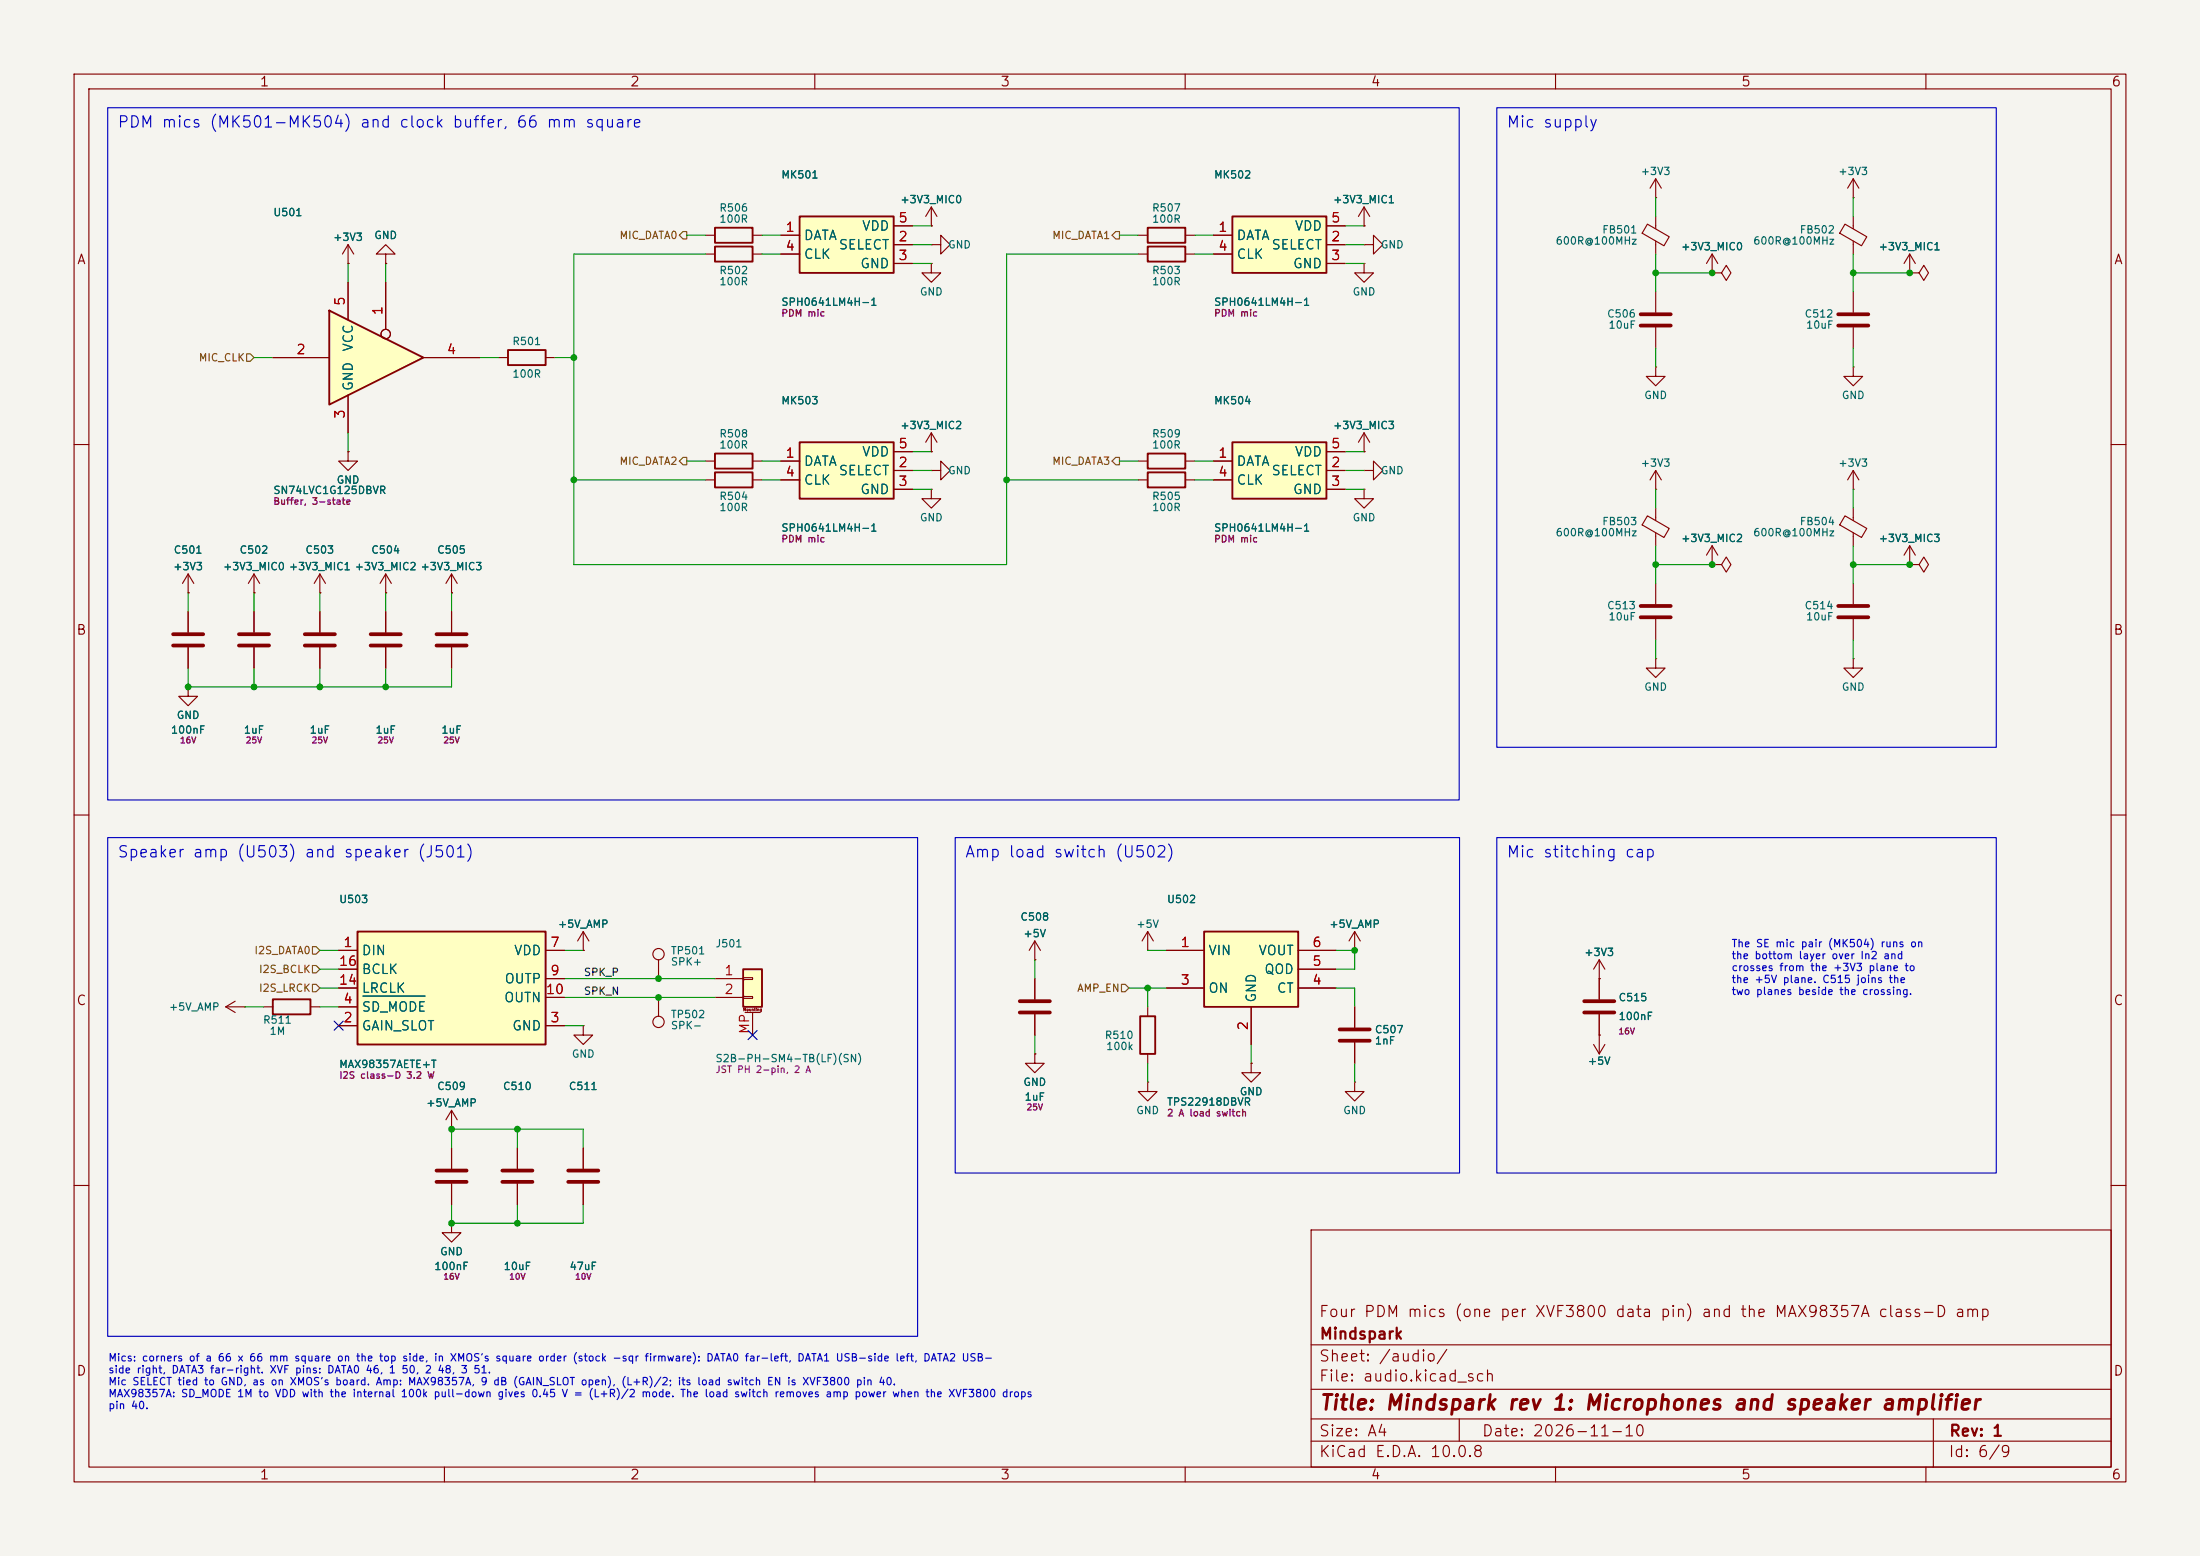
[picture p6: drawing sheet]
<svg xmlns="http://www.w3.org/2000/svg" width="297mm" height="210mm" viewBox="0 0 297 210" stroke-linecap="round" stroke-linejoin="round" font-family="sans-serif">
<path d="M0 0h297v210h-297z" fill="#f5f4ef" stroke="#f5f4ef" stroke-width=".14"/>
<g fill="none" stroke="#840000" stroke-width=".15">
<path d="M10 10h277v190h-277zM12 12h273v186h-273zM60 10v2M110 10v2M160 10v2M210 10v2M260 10v2M153.7 31.8h1.2M153.7 34.3h1.2M160 31.8h1.3M160 34.3h1.3M10 60h2"/>
<path d="M285 60h2M10 110h2M285 110h2M215.9 132.1h.1M215.9 129.5l-.8 1.3M215.9 129.5l.8 1.3M215.9 129.5v2.6M10 160h2M177 166h108v32h-108zM285 160h2M60 198v2M110 198v2"/>
<path d="M160 198v2M177 194.5h108M177 191.5h108M177 187.5h108M177 181.5h108M197 191.5v3M210 198v2M260 198v2M261 191.5v6.5"/>
</g>
<path d="M154.9 30.7h5.1v2.1h-5.1zM154.9 33.3h5.1v2h-5.1z" fill="none" stroke="#840000" stroke-width=".25"/>
<path d="M107.9 59.7h12.7v7.6h-12.7z" fill="#ffffc2"/>
<path d="M96.5 33.3h5.1v2h-5.1zM96.5 30.7h5.1v2.1h-5.1zM107.9 59.7h12.7v7.6h-12.7zM96.5 63.8h5.1v2h-5.1zM96.5 61.2h5.1v2h-5.1zM154.9 63.8h5.1v2h-5.1z" fill="none" stroke="#840000" stroke-width=".25"/>
<g fill="none" stroke="#840000" stroke-width=".15">
<path d="M95.2 34.3h1.3M95.2 31.8h1.3M101.6 34.3h1.3M101.6 31.8h1.3M125.7 33h1.3v-1.2l1.3 1.2-1.3 1.3v-1.3M125.7 33h.1M125.7 35.6v1.2h1.3l-1.3 1.3-1.2-1.3h1.2M125.7 35.6h.1M231.1 36.8h1.3l.6-1 .7 1-.7 1-.6-1M231.1 36.8h.1M125.7 58.4l-.7 1.3M125.7 58.4l.8 1.3"/>
<path d="M125.7 58.4v2.6M95.2 62.2h1.3M95.2 64.8h1.3M101.6 62.2h1.3M101.6 64.8h1.3M105.4 62.2h2.5M105.4 64.8h2.5M120.6 63.5h2.6M120.6 66h2.6M120.6 61h2.6M125.7 61h.1M125.7 63.5h1.3v-1.3l1.3 1.3-1.3 1.3v-1.3"/>
<path d="M125.7 63.5h.1M125.7 66v1.3h1.3l-1.3 1.3-1.2-1.3h1.2M125.7 66h.1M153.7 64.8h1.2M160 64.8h1.3M215.9 139.7h.1M215.9 139.7v2.5M215.1 141l.8 1.2M216.7 141l-.8 1.2"/>
</g>
<path d="M44.4 41.9l12.7 6.4-12.7 6.3z" fill="#ffffc2"/>
<path d="M44.4 41.9l12.7 6.4-12.7 6.3z" fill="none" stroke="#840000" stroke-width=".25"/>
<g fill="none" stroke="#840000" stroke-width=".15">
<path d="M47 38.1v5.1M52.1 38.1v6.4M36.8 48.3h7.6M47 53.3v5.1M57.1 48.3h7.7M223.5 78.7v2.8M231.1 76.2h1.3l.6-1 .7 1-.7 1-.6-1M231.1 76.2h.1M231.1 73.7l-.7 1.2M231.1 73.7l.8 1.2M231.1 73.7v2.5M250.2 78.7v2.8"/>
<path d="M257.8 76.2h1.3l.6-1 .6 1-.6 1-.6-1M257.8 76.2h.1M257.8 73.7l-.8 1.2M257.8 73.7l.8 1.2M257.8 73.7v2.5M223.5 88.9v1.3h1.3l-1.3 1.2-1.3-1.2h1.3M223.5 88.9h.1M223.5 83.6v2.8M250.2 88.9v1.3h1.3l-1.3 1.2-1.3-1.2h1.3M250.2 88.9h.1M250.2 83.6v2.8M154.9 128.3h.1"/>
<path d="M154.9 125.7l-.7 1.3M154.9 125.7l.8 1.3M154.9 125.7v2.6M215.9 132.1v2.8M215.9 136.9v2.8M154.9 146.1v1.2h1.3l-1.3 1.3-1.2-1.3h1.2M154.9 146.1h.1M168.9 143.5v1.3h1.3l-1.3 1.3-1.3-1.3h1.3M168.9 143.5h.1"/>
<circle cx="52.1" cy="45.1" r=".63"/>
</g>
<path d="M221.5 81.8h4.1M221.5 83.3h4.1M248.2 81.8h4M248.2 83.3h4M213.9 135.1h4M213.9 136.7h4" fill="none" stroke="#840000" stroke-width=".51"/>
<path d="M162.6 125.7h12.7v10.2h-12.7z" fill="#ffffc2"/>
<path d="M162.6 125.7h12.7v10.2h-12.7z" fill="none" stroke="#840000" stroke-width=".25"/>
<path d="M157.5 128.3h5.1M157.5 133.4h5.1M168.9 135.9v5.1M175.3 128.3h5M175.3 133.4h5M175.3 130.8h5M78.7 154.9v2.8M78.7 159.8v2.8M182.9 146.1v1.2h1.2l-1.2 1.3-1.3-1.3h1.3M182.9 146.1h.1" fill="none" stroke="#840000" stroke-width=".15"/>
<path d="M76.7 158h4.1M76.7 159.5h4.1" fill="none" stroke="#840000" stroke-width=".51"/>
<path d="M166.4 29.2h12.7v7.6h-12.7z" fill="#ffffc2"/>
<path d="M166.4 29.2h12.7v7.6h-12.7z" fill="none" stroke="#840000" stroke-width=".25"/>
<path d="M125.7 30.5h.1M125.7 27.9l-.7 1.3M125.7 27.9l.8 1.3M125.7 27.9v2.6M163.8 31.8h2.6M163.8 34.3h2.6M179.1 33h2.5M179.1 35.6h2.5M179.1 30.5h2.5" fill="none" stroke="#840000" stroke-width=".15"/>
<path d="M107.9 29.2h12.7v7.6h-12.7z" fill="#ffffc2"/>
<path d="M107.9 29.2h12.7v7.6h-12.7z" fill="none" stroke="#840000" stroke-width=".25"/>
<path d="M105.4 31.8h2.5M105.4 34.3h2.5M120.6 33h2.6M120.6 35.6h2.6M120.6 30.5h2.6" fill="none" stroke="#840000" stroke-width=".15"/>
<path d="M166.4 59.7h12.7v7.6h-12.7z" fill="#ffffc2"/>
<path d="M166.4 59.7h12.7v7.6h-12.7z" fill="none" stroke="#840000" stroke-width=".25"/>
<g fill="none" stroke="#840000" stroke-width=".15">
<path d="M52.1 34.3h1.2l-1.2-1.3-1.3 1.3h1.3v1.3M52.1 35.6h.1M25.4 77.5v2.5M25.4 77.5l-.8 1.2M25.4 77.5l.8 1.2M163.8 62.2h2.6M163.8 64.8h2.6M179.1 63.5h2.5M179.1 66h2.5M179.1 61h2.5M184.1 66v1.3h1.3l-1.3 1.3-1.2-1.3h1.2M184.1 66h.1"/>
<path d="M25.4 80h.1M25.4 82.6v2.7M25.4 87.4v2.8M61 152.4h.1M61 149.9l-.8 1.2M61 149.9l.7 1.2M61 149.9v2.5"/>
</g>
<path d="M23.4 85.6h4M23.4 87.1h4" fill="none" stroke="#840000" stroke-width=".51"/>
<path d="M48.3 125.7h25.4v15.3h-25.4z" fill="#ffffc2"/>
<path d="M68.6 47.2h5.1v2.1h-5.1zM154.9 61.2h5.1v2h-5.1zM36.8 134.9h5.1v2h-5.1zM48.3 125.7h25.4v15.3h-25.4z" fill="none" stroke="#840000" stroke-width=".25"/>
<g fill="none" stroke="#840000" stroke-width=".15">
<path d="M47 35.6h.1M47 33l-.8 1.3M47 33l.8 1.3M47 33v2.6M67.3 48.3h1.3M73.7 48.3h1.2M34.3 77.5l-.8 1.2M34.3 77.5l.8 1.2M34.3 77.5v2.5M43.2 77.5l-.8 1.2M43.2 77.5l.7 1.2M43.2 77.5v2.5"/>
<path d="M47 61v1.2h1.3l-1.3 1.3-1.3-1.3h1.3M47 61h.1M52.1 77.5l-.8 1.2M52.1 77.5l.7 1.2M52.1 77.5v2.5M61 77.5v2.5M61 77.5l-.8 1.2M61 77.5l.7 1.2M153.7 62.2h1.2M160 62.2h1.3M222.4 69.6l2.9 1.7-.7 1.2-2.9-1.7zM223.5 68.6v1.6"/>
<path d="M223.5 71.9v1.8M25.4 92.7v1.3h1.3l-1.3 1.3-1.3-1.3h1.3M25.4 92.7h.1M34.3 80h.1M34.3 82.6v2.7M34.3 87.4v2.8M43.2 80h.1M43.2 82.6v2.7M43.2 87.4v2.8M52.1 80h.1M52.1 82.6v2.7M52.1 87.4v2.8"/>
<path d="M61 80h.1M61 82.6v2.7M61 87.4v2.8M30.5 135.9h2.5M30.5 135.9l1.2 .8M31.7 135.1l-1.2 .8M33 135.9h.1M35.6 135.9h1.2M41.9 135.9h1.3M45.7 128.3h2.6M45.7 138.4h2.6M45.7 135.9h2.6"/>
<path d="M45.7 133.4h2.6M45.7 130.8h2.6M73.7 128.3h2.5M73.7 138.4h2.5M73.7 132.1h2.5M73.7 134.6h2.5M78.7 128.3h.1M78.7 138.4v1.3h1.3l-1.3 1.3-1.2-1.3h1.2M78.7 138.4h.1M78.7 125.7l-.7 1.3M78.7 125.7l.8 1.3M78.7 125.7v2.6"/>
<path d="M61 154.9v2.8M61 159.8v2.8M69.8 154.9v2.8M69.8 159.8v2.8M61 165.1v1.3h1.2l-1.2 1.2-1.3-1.2h1.3M61 165.1h.1"/>
</g>
<path d="M49 134.4h8.4" fill="none" stroke="#006464" stroke-width=".15"/>
<path d="M32.3 85.6h4M32.3 87.1h4M41.1 85.6h4.1M41.1 87.1h4.1M50 85.6h4.1M50 87.1h4.1M58.9 85.6h4.1M58.9 87.1h4.1M58.9 158h4.1M58.9 159.5h4.1M67.8 158h4.1M67.8 159.5h4.1" fill="none" stroke="#840000" stroke-width=".51"/>
<path d="M100.3 130.8h2.6v5.1h-2.6z" fill="#ffffc2"/>
<path d="M100.3 130.8h2.6v5.1h-2.6zM153.9 137.2h2.1v5h-2.1z" fill="none" stroke="#840000" stroke-width=".25"/>
<g fill="none" stroke="#840000" stroke-width=".15">
<path d="M47 35.6h.1M47 38.1v5.1M52.1 35.6h.1M52.1 38.1v6.4M105.4 31.8h2.5M105.4 34.3h2.5M120.6 33h2.6M120.6 35.6h2.6M120.6 30.5h2.6M125.7 30.5h.1M163.8 31.8h2.6M163.8 34.3h2.6"/>
<path d="M179.1 33h2.5M179.1 35.6h2.5M179.1 30.5h2.5M184.1 30.5h.1M184.1 33h1.3v-1.2l1.3 1.2-1.3 1.3v-1.3M184.1 33h.1M184.1 35.6v1.2h1.3l-1.3 1.3-1.2-1.3h1.2M184.1 35.6h.1M184.1 27.9l-.7 1.3M184.1 27.9l.8 1.3M184.1 27.9v2.6M222.4 30.3l2.9 1.7-.7 1.2-2.9-1.7z"/>
<path d="M223.5 26.7h.1M223.5 24.1v2.6M223.5 29.2v1.7M223.5 32.5v1.8M223.5 39.4v2.8M223.5 24.1l-.7 1.3M223.5 24.1l.8 1.3M231.1 36.8h.1M231.1 34.3l-.7 1.3M231.1 34.3l.8 1.3M231.1 34.3v2.5M249.1 30.3l2.9 1.7-.7 1.2-2.9-1.7z"/>
<path d="M250.2 26.7h.1M250.2 24.1v2.6M250.2 29.2v1.7M250.2 32.5v1.8M250.2 39.4v2.8M250.2 24.1l-.8 1.3M250.2 24.1l.8 1.3M257.8 36.8h1.3l.6-1 .6 1-.6 1-.6-1M257.8 36.8h.1M257.8 34.3l-.8 1.3M257.8 34.3l.8 1.3M257.8 34.3v2.5"/>
<path d="M36.8 48.3h7.6M47 53.3v5.1M57.1 48.3h7.7M184.1 58.4v2.6M184.1 58.4l-.7 1.3M184.1 58.4l.8 1.3M223.5 49.5v1.3h1.3l-1.3 1.3-1.3-1.3h1.3M223.5 49.5h.1M223.5 44.2v2.8M250.2 49.5v1.3h1.3l-1.3 1.3-1.3-1.3h1.3M250.2 49.5h.1M250.2 44.2v2.8"/>
<path d="M47 61h.1M105.4 62.2h2.5M105.4 64.8h2.5M120.6 63.5h2.6M120.6 66h2.6M120.6 61h2.6M125.7 61h.1M163.8 62.2h2.6M163.8 64.8h2.6M179.1 63.5h2.5M179.1 66h2.5M179.1 61h2.5"/>
<path d="M184.1 63.5h1.3v-1.3l1.3 1.3-1.3 1.3v-1.3M184.1 63.5h.1M184.1 61h.1M223.5 66h.1M223.5 63.5v2.5M223.5 63.5l-.7 1.3M223.5 63.5l.8 1.3M231.1 76.2h.1M249.1 69.6l2.9 1.7-.7 1.2-2.9-1.7zM250.2 66h.1M250.2 63.5v2.5M250.2 68.6v1.6"/>
<path d="M250.2 71.9v1.8M250.2 63.5l-.8 1.3M250.2 63.5l.8 1.3M257.8 76.2h.1M25.4 92.7h.1M25.4 80h.1M25.4 82.6v2.7M25.4 87.4v2.8M34.3 80h.1M34.3 82.6v2.7M34.3 87.4v2.8M43.2 80h.1"/>
<path d="M43.2 82.6v2.7M43.2 87.4v2.8M52.1 80h.1M52.1 82.6v2.7M52.1 87.4v2.8M61 80h.1M61 82.6v2.7M61 87.4v2.8M45.7 128.3h2.6M45.7 133.4h2.6M45.7 130.8h2.6M45.7 138.4h2.6"/>
<path d="M45.7 135.9h2.6M73.7 132.1h2.5M73.7 134.6h2.5M73.7 128.3h2.5M73.7 138.4h2.5M78.7 128.3h.1M88.9 129.5v2.6M88.9 134.6v2.6M96.5 132.1h3.8M96.5 134.6h3.8M100.3 132h1.3v.2h-1.3zM100.3 134.5h1.3v.2h-1.3z"/>
<path d="M100.6 136.7h2M101.6 136.7v3M139.7 129.5h.1M139.7 127v2.5M139.7 132.1v2.8M139.7 136.9v2.8M139.7 127l-.8 1.3M139.7 127l.8 1.3M154.9 135.9v1.3M157.5 128.3h5.1M157.5 133.4h5.1M168.9 135.9v5.1"/>
<path d="M175.3 128.3h5M175.3 133.4h5M175.3 130.8h5M182.9 128.3h.1M182.9 125.7l-.8 1.3M182.9 125.7l.7 1.3M182.9 125.7v2.6M182.9 135.9v2.8M215.9 132.1h.1M215.9 139.7h.1M215.9 132.1v2.8M215.9 136.9v2.8"/>
<path d="M61 152.4h.1M61 154.9v2.8M61 159.8v2.8M69.8 154.9v2.8M69.8 159.8v2.8M78.7 154.9v2.8M78.7 159.8v2.8M139.7 142.2v1.3h1.3l-1.3 1.3-1.3-1.3h1.3M139.7 142.2h.1M154.9 142.2v1.3M168.9 143.5h.1M182.9 140.7v2.8"/>
<path d="M61 165.1h.1"/>
<circle cx="52.1" cy="45.1" r=".63"/>
<circle cx="88.9" cy="137.9" r=".76"/>
<circle cx="88.9" cy="128.8" r=".76"/>
</g>
<path d="M221.5 42.4h4.1M221.5 43.9h4.1M248.2 42.4h4M248.2 43.9h4M137.7 135.1h4M137.7 136.7h4M180.8 138.9h4.1M180.8 140.5h4.1" fill="none" stroke="#840000" stroke-width=".51"/>
<path d="M92.2 31.3h.5v1h-.5l-.5-.5zM150.6 31.3h.5v1h-.5l-.5-.5zM33.3 47.8h.5l.5 .5-.5 .5h-.5zM92.2 61.7h.5v1h-.5l-.5-.5zM150.6 61.7h.5v1h-.5l-.5-.5zM42.2 132.9h.5l.5 .5-.5 .5h-.5zM42.2 130.3h.5l.5 .5-.5 .5h-.5zM42.2 127.8h.5l.5 .5-.5 .5h-.5zM151.4 132.9h.5l.5 .5-.5 .5h-.5z" fill="none" stroke="#725600" stroke-width=".15"/>
<g fill="none" stroke="#009600" stroke-width=".15">
<path d="M47 35.6v2.5M52.1 35.6v2.5M92.7 31.8h2.5M95.2 34.3h-17.7v41.9h58.4v-41.9h17.8M102.9 31.8h2.5M102.9 34.3h2.5M123.2 33h2.5M123.2 30.5h2.5M123.2 35.6h2.5M151.1 31.8h2.6M161.3 31.8h2.5M161.3 34.3h2.5"/>
<path d="M181.6 33h2.5M181.6 30.5h2.5M181.6 35.6h2.5M223.5 26.7v2.5M223.5 34.3v5.1M223.5 36.8h7.6M250.2 26.7v2.5M250.2 34.3v5.1M250.2 36.8h7.6M34.3 48.3h2.5M47 58.4v2.6M64.8 48.3h2.5"/>
<path d="M74.9 48.3h2.6M223.5 47v2.5M250.2 47v2.5M77.5 64.8h17.7M92.7 62.2h2.5M102.9 62.2h2.5M102.9 64.8h2.5M123.2 61h2.5M123.2 63.5h2.5M123.2 66h2.5M135.9 64.8h17.8M151.1 62.2h2.6"/>
<path d="M161.3 62.2h2.5M161.3 64.8h2.5M181.6 61h2.5M181.6 63.5h2.5M181.6 66h2.5M223.5 66v2.6M223.5 73.7v5M223.5 76.2h7.6M250.2 66v2.6M250.2 73.7v5M250.2 76.2h7.6M25.4 90.2v2.5h35.6v-2.5"/>
<path d="M25.4 80v2.6M34.3 80v2.6M34.3 90.2v2.5M43.2 80v2.6M43.2 90.2v2.5M52.1 80v2.6M52.1 90.2v2.5M61 80v2.6M223.5 86.4v2.5M250.2 86.4v2.5M33 135.9h2.6M43.2 135.9h2.5"/>
<path d="M43.2 128.3h2.5M43.2 133.4h2.5M43.2 130.8h2.5M76.2 132.1h20.3M76.2 128.3h2.5M76.2 134.6h20.3M76.2 138.4h2.5M139.7 129.5v2.6M139.7 139.7v2.5M152.4 133.4h5.1M154.9 128.3h2.6M154.9 133.4v2.5"/>
<path d="M180.3 128.3h2.6v2.5h-2.6M180.3 133.4h2.6v2.5M61 154.9v-2.5h17.7v2.5M69.8 152.4v2.5M154.9 143.5v2.6M168.9 141v2.5M182.9 143.5v2.6M61 162.6v2.5h17.7v-2.5M69.8 162.6v2.5"/>
</g>
<path d="M45.1 137.8l1.2 1.2M46.3 137.8l-1.2 1.2M101 139.1l1.2 1.2M102.2 139.1l-1.2 1.2" fill="none" stroke="#000084" stroke-width=".15"/>
<path d="M14.5 14.5h182.5v93.5h-182.5zM202.1 14.5h67.4v86.4h-67.4zM14.5 113h109.4v67.4h-109.4zM129 113h68v45.3h-68zM202.1 113.1h67.4v45.2h-67.4z" fill="none" stroke="#0000c2" stroke-width=".15"/>
<path d="M49 134.4h8.4" fill="none" stroke="#006464" stroke-width=".15"/>
<g fill="#009600">
<circle cx="231.1" cy="36.8" r=".46"/>
<circle cx="250.2" cy="36.8" r=".46"/>
<circle cx="257.8" cy="36.8" r=".46"/>
<circle cx="223.5" cy="36.8" r=".46"/>
<circle cx="154.9" cy="133.4" r=".46"/>
<circle cx="182.9" cy="128.3" r=".46"/>
<circle cx="257.8" cy="76.2" r=".46"/>
<circle cx="231.1" cy="76.2" r=".46"/>
<circle cx="250.2" cy="76.2" r=".46"/>
<circle cx="223.5" cy="76.2" r=".46"/>
<circle cx="77.5" cy="48.3" r=".46"/>
<circle cx="77.5" cy="64.8" r=".46"/>
<circle cx="25.4" cy="92.7" r=".46"/>
<circle cx="43.2" cy="92.7" r=".46"/>
<circle cx="52.1" cy="92.7" r=".46"/>
<circle cx="34.3" cy="92.7" r=".46"/>
<circle cx="61" cy="152.4" r=".46"/>
<circle cx="69.8" cy="165.1" r=".46"/>
<circle cx="69.8" cy="152.4" r=".46"/>
<circle cx="88.9" cy="132.1" r=".46"/>
<circle cx="88.9" cy="134.6" r=".46"/>
<circle cx="61" cy="165.1" r=".46"/>
<circle cx="135.9" cy="64.8" r=".46"/>
</g>
<text font-size="2" fill="#840000" x="178" y="190.8">Title: Mindspark rev 1: Microphones and speaker amplifier</text>
<g font-size="1.5" fill="#0000c2">
<text x="15.8" y="17.6">PDM mics (MK501-MK504) and clock buffer, 66 mm square</text>
<text x="203.3" y="17.6">Mic supply</text>
<text x="15.8" y="116.1">Speaker amp (U503) and speaker (J501)</text>
<text x="130.2" y="116.1">Amp load switch (U502)</text>
<text x="203.3" y="116.1">Mic stitching cap</text>
</g>
<g font-size="1.5" fill="#840000">
<text x="178" y="178.1">Four PDM mics (one per XVF3800 data pin) and the MAX98357A class-D amp</text>
<text x="178" y="184.1">Sheet: /audio/</text>
<text x="178" y="181.1">Mindspark</text>
<text x="178" y="186.8">File: audio.kicad_sch</text>
<text x="178" y="197">KiCad E.D.A. 10.0.8</text>
<text x="178" y="194.2">Size: A4</text>
<text x="200" y="194.2">Date: 2026-11-10</text>
<text x="263" y="197">Id: 6/9</text>
<text x="263" y="194.2">Rev: 1</text>
</g>
<g font-size="1.3" fill="#840000">
<text x="35" y="12">1</text>
<text x="85" y="12">2</text>
<text x="135" y="12">3</text>
<text x="185" y="12">4</text>
<text x="235" y="12">5</text>
<text x="285" y="12">6</text>
<text x="10.3" y="36">A</text>
<text x="285.3" y="36">A</text>
<text x="10.2" y="86">B</text>
<text x="285.2" y="86">B</text>
<text x="10.2" y="136">C</text>
<text x="285.2" y="136">C</text>
<text x="10.2" y="186">D</text>
<text x="285.2" y="186">D</text>
<text x="35" y="200">1</text>
<text x="85" y="200">2</text>
<text x="135" y="200">3</text>
<text x="185" y="200">4</text>
<text x="235" y="200">5</text>
<text x="285" y="200">6</text>
</g>
<g font-size="1.3" fill="#a90000">
<text x="105.9" y="31.6">1</text>
<text x="105.9" y="34.2">4</text>
<text x="121.2" y="32.9">2</text>
<text x="121.2" y="35.4">3</text>
<text x="121.2" y="30.3">5</text>
<text x="164.4" y="31.6">1</text>
<text x="164.4" y="34.2">4</text>
<text x="179.6" y="32.9">2</text>
<text x="179.6" y="35.4">3</text>
<text x="179.6" y="30.3">5</text>
<text x="46.9" y="41.4" transform="rotate(-90 46.9 41.4)">5</text>
<text x="51.9" y="42.6" transform="rotate(-90 51.9 42.6)">1</text>
<text x="39.9" y="48.1">2</text>
<text x="60.2" y="48.1">4</text>
<text x="46.9" y="56.6" transform="rotate(-90 46.9 56.6)">3</text>
<text x="105.9" y="62.1">1</text>
<text x="105.9" y="64.6">4</text>
<text x="121.2" y="63.4">2</text>
<text x="121.2" y="65.9">3</text>
<text x="121.2" y="60.8">5</text>
<text x="164.4" y="62.1">1</text>
<text x="164.4" y="64.6">4</text>
<text x="179.6" y="63.4">2</text>
<text x="179.6" y="65.9">3</text>
<text x="179.6" y="60.8">5</text>
<text x="45.7" y="130.7">16</text>
<text x="46.3" y="128.1">1</text>
<text x="74.2" y="128.1">7</text>
<text x="74.2" y="131.9">9</text>
<text x="97.7" y="131.9">1</text>
<text x="159.3" y="128.1">1</text>
<text x="177.1" y="130.7">5</text>
<text x="177.1" y="128.1">6</text>
<text x="45.7" y="133.2">14</text>
<text x="46.3" y="135.8">4</text>
<text x="73.6" y="134.5">10</text>
<text x="97.7" y="134.5">2</text>
<text x="159.3" y="133.2">3</text>
<text x="177.1" y="133.2">4</text>
<text x="46.3" y="138.3">2</text>
<text x="74.2" y="138.3">3</text>
<text x="101.5" y="139.7" transform="rotate(-90 101.5 139.7)">MP</text>
<text x="168.8" y="139.2" transform="rotate(-90 168.8 139.2)">2</text>
</g>
<g font-size="1.3" fill="#006464">
<text x="108.4" y="32.7">DATA</text>
<text x="108.4" y="35.3">CLK</text>
<text x="113.1" y="34">SELECT</text>
<text x="116.3" y="31.4">VDD</text>
<text x="166.9" y="32.7">DATA</text>
<text x="166.9" y="35.3">CLK</text>
<text x="171.6" y="34">SELECT</text>
<text x="174.7" y="31.4">VDD</text>
<text x="116" y="36.5">GND</text>
<text x="174.5" y="36.5">GND</text>
<text x="48" y="47.5" transform="rotate(-90 48 47.5)">VCC</text>
<text x="48" y="52.9" transform="rotate(-90 48 52.9)">GND</text>
<text x="108.4" y="63.2">DATA</text>
<text x="108.4" y="65.7">CLK</text>
<text x="113.1" y="64.5">SELECT</text>
<text x="116.3" y="61.9">VDD</text>
<text x="166.9" y="63.2">DATA</text>
<text x="166.9" y="65.7">CLK</text>
<text x="171.6" y="64.5">SELECT</text>
<text x="174.7" y="61.9">VDD</text>
<text x="116" y="67">GND</text>
<text x="174.5" y="67">GND</text>
<text x="48.7" y="129.2">DIN</text>
<text x="48.7" y="131.8">BCLK</text>
<text x="69.3" y="129.2">VDD</text>
<text x="163" y="129.2">VIN</text>
<text x="169.8" y="129.2">VOUT</text>
<text x="170.6" y="131.8">QOD</text>
<text x="48.7" y="136.9">SD_MODE</text>
<text x="48.7" y="134.3">LRCLK</text>
<text x="68" y="135.6">OUTN</text>
<text x="68" y="133">OUTP</text>
<text x="163" y="134.3">ON</text>
<text x="169.9" y="135.4" transform="rotate(-90 169.9 135.4)">GND</text>
<text x="172.3" y="134.3">CT</text>
<text x="48.7" y="139.4">GAIN_SLOT</text>
<text x="69.1" y="139.4">GND</text>
</g>
<g font-size="1" fill="#006464">
<text x="221.4" y="23.9">+3V3</text>
<text x="248.1" y="23.9">+3V3</text>
<text x="36.8" y="29.4">U501</text>
<text x="97" y="28.8">R506</text>
<text x="105.4" y="24.3">MK501</text>
<text x="121.5" y="27.7">+3V3_MIC0</text>
<text x="155.5" y="28.8">R507</text>
<text x="163.8" y="24.3">MK502</text>
<text x="179.9" y="27.7">+3V3_MIC1</text>
<text x="44.9" y="32.8">+3V3</text>
<text x="50.4" y="32.5">GND</text>
<text x="97" y="30.3">100R</text>
<text x="127.9" y="33.8">GND</text>
<text x="155.5" y="30.3">100R</text>
<text x="186.3" y="33.8">GND</text>
<text x="209.9" y="33.3">600R@100MHz</text>
<text x="216.2" y="31.8">FB501</text>
<text x="226.9" y="34">+3V3_MIC0</text>
<text x="236.6" y="33.3">600R@100MHz</text>
<text x="242.9" y="31.8">FB502</text>
<text x="253.5" y="34">+3V3_MIC1</text>
<text x="97" y="37.2">R502</text>
<text x="97" y="38.7">100R</text>
<text x="105.4" y="41.5">SPH0641LM4H-1</text>
<text x="124.1" y="40.1">GND</text>
<text x="155.5" y="37.2">R503</text>
<text x="155.5" y="38.7">100R</text>
<text x="163.8" y="41.5">SPH0641LM4H-1</text>
<text x="182.5" y="40.1">GND</text>
<text x="69.1" y="46.8">R501</text>
<text x="216.9" y="43.1">C506</text>
<text x="217.1" y="44.6">10uF</text>
<text x="243.5" y="43.1">C512</text>
<text x="243.7" y="44.6">10uF</text>
<text x="69.1" y="51.2">100R</text>
<text x="97" y="59.3">R508</text>
<text x="105.4" y="54.8">MK503</text>
<text x="121.5" y="58.2">+3V3_MIC2</text>
<text x="155.5" y="59.3">R509</text>
<text x="163.8" y="54.8">MK504</text>
<text x="179.9" y="58.2">+3V3_MIC3</text>
<text x="221.9" y="54.1">GND</text>
<text x="248.6" y="54.1">GND</text>
<text x="45.4" y="65.5">GND</text>
<text x="97" y="60.8">100R</text>
<text x="127.9" y="64.3">GND</text>
<text x="155.5" y="60.8">100R</text>
<text x="186.3" y="64.3">GND</text>
<text x="221.4" y="63.2">+3V3</text>
<text x="248.1" y="63.2">+3V3</text>
<text x="36.8" y="66.9">SN74LVC1G125DBVR</text>
<text x="97" y="67.7">R504</text>
<text x="97" y="69.2">100R</text>
<text x="105.4" y="72">SPH0641LM4H-1</text>
<text x="124.1" y="70.6">GND</text>
<text x="155.5" y="67.7">R505</text>
<text x="155.5" y="69.2">100R</text>
<text x="163.8" y="72">SPH0641LM4H-1</text>
<text x="182.5" y="70.6">GND</text>
<text x="216.2" y="71.1">FB503</text>
<text x="242.9" y="71.1">FB504</text>
<text x="23.3" y="77.2">+3V3</text>
<text x="23.4" y="75">C501</text>
<text x="30" y="77.2">+3V3_MIC0 +3V3_MIC1 +3V3_MIC2 +3V3_MIC3</text>
<text x="32.3" y="75">C502</text>
<text x="41.2" y="75">C503</text>
<text x="50" y="75">C504</text>
<text x="58.9" y="75">C505</text>
<text x="209.9" y="72.6">600R@100MHz</text>
<text x="226.9" y="73.4">+3V3_MIC2</text>
<text x="236.6" y="72.6">600R@100MHz</text>
<text x="253.5" y="73.4">+3V3_MIC3</text>
<text x="216.9" y="82.5">C513</text>
<text x="217.1" y="84">10uF</text>
<text x="243.5" y="82.5">C514</text>
<text x="243.7" y="84">10uF</text>
<text x="221.9" y="93.5">GND</text>
<text x="248.6" y="93.5">GND</text>
<text x="23" y="99.3">100nF</text>
<text x="23.8" y="97.3">GND</text>
<text x="32.8" y="99.3">1uF</text>
<text x="41.7" y="99.3">1uF</text>
<text x="50.6" y="99.3">1uF</text>
<text x="59.5" y="99.3">1uF</text>
<text x="45.7" y="122.1">U503</text>
<text x="75.2" y="125.5">+5V_AMP</text>
<text x="137.7" y="124.5">C508</text>
<text x="153.3" y="125.5">+5V</text>
<text x="157.5" y="122.1">U502</text>
<text x="179.4" y="125.5">+5V_AMP</text>
<text x="90.5" y="129.1">TP501</text>
<text x="90.5" y="130.6">SPK+</text>
<text x="96.5" y="128.1">J501</text>
<text x="138.1" y="126.7">+5V</text>
<text x="213.8" y="129.3">+3V3</text>
<text x="22.7" y="136.6">+5V_AMP</text>
<text x="90.5" y="137.7">TP502</text>
<text x="218.4" y="135.4">C515</text>
<text x="218.4" y="137.9">100nF</text>
<text x="35.4" y="138.4">R511</text>
<text x="36.3" y="139.9">1M</text>
<text x="77.1" y="143">GND</text>
<text x="90.5" y="139.2">SPK-</text>
<text x="96.5" y="143.6">S2B-PH-SM4-TB(LF)(SN)</text>
<text x="149.1" y="140.5">R510</text>
<text x="149.3" y="142">100k</text>
<text x="185.5" y="139.7">C507</text>
<text x="185.5" y="141.2">1nF</text>
<text x="214.3" y="144">+5V</text>
<text x="45.7" y="144.4">MAX98357AETE+T</text>
<text x="57.5" y="149.6">+5V_AMP</text>
<text x="58.9" y="147.4">C509</text>
<text x="67.8" y="147.4">C510</text>
<text x="76.7" y="147.4">C511</text>
<text x="138.1" y="146.8">GND</text>
<text x="138.2" y="148.8">1uF</text>
<text x="157.5" y="149.5">TPS22918DBVR</text>
<text x="167.3" y="148.1">GND</text>
<text x="153.3" y="150.6">GND</text>
<text x="181.3" y="150.6">GND</text>
<text x="58.6" y="171.7">100nF</text>
<text x="59.3" y="169.7">GND</text>
<text x="67.9" y="171.7">10uF</text>
<text x="76.8" y="171.7">47uF</text>
</g>
<g font-size="1" fill="#725600">
<text x="83.6" y="32.5">MIC_DATA0</text>
<text x="142" y="32.5">MIC_DATA1</text>
<text x="26.7" y="49">MIC_CLK</text>
<text x="83.6" y="63">MIC_DATA2</text>
<text x="142" y="63">MIC_DATA3</text>
<text x="34.3" y="129">I2S_DATA0</text>
<text x="34.9" y="131.6">I2S_BCLK</text>
<text x="34.9" y="134.1">I2S_LRCK</text>
<text x="145.3" y="134.1">AMP_EN</text>
</g>
<g font-size="1" fill="#0f0f0f">
<text x="78.7" y="132">SPK_P</text>
<text x="78.7" y="134.5">SPK_N</text>
</g>
<g font-size="1" fill="#0000c2">
<text x="233.7" y="128.1">The SE mic pair (MK504) runs on</text>
<text x="233.7" y="129.7">the bottom layer over In2 and</text>
<text x="233.7" y="131.3">crosses from the +3V3 plane to</text>
<text x="233.7" y="132.9">the +5V plane. C515 joins the</text>
<text x="233.7" y="134.5">two planes beside the crossing.</text>
<text x="14.5" y="184">Mics: corners of a 66 x 66 mm square on the top side, in XMOS's square order (stock -sqr firmware): DATA0 far-left, DATA1 USB-side left, DATA2 USB-</text>
<text x="14.5" y="185.6">side right, DATA3 far-right. XVF pins: DATA0 46, 1 50, 2 48, 3 51.</text>
<text x="14.5" y="187.2">Mic SELECT tied to GND, as on XMOS's board. Amp: MAX98357A, 9 dB (GAIN_SLOT open), (L+R)/2; its load switch EN is XVF3800 pin 40.</text>
<text x="14.5" y="188.8">MAX98357A: SD_MODE 1M to VDD with the internal 100k pull-down gives 0.45 V = (L+R)/2 mode. The load switch removes amp power when the XVF3800 drops</text>
<text x="14.5" y="190.4">pin 40.</text>
</g>
<g font-size=".9" fill="#840084">
<text x="105.4" y="42.9">PDM mic</text>
<text x="163.8" y="42.9">PDM mic</text>
<text x="36.8" y="68.3">Buffer, 3-state</text>
<text x="105.4" y="73.4">PDM mic</text>
<text x="163.8" y="73.4">PDM mic</text>
<text x="45.7" y="145.8">I2S class-D 3.2 W</text>
<text x="96.5" y="145">JST PH 2-pin, 2 A</text>
<text x="157.5" y="150.9">2 A load switch</text>
</g>
<g font-size=".8" fill="#840084">
<text x="24.2" y="100.5">16V</text>
<text x="33.1" y="100.5">25V</text>
<text x="42" y="100.5">25V</text>
<text x="50.9" y="100.5">25V</text>
<text x="59.8" y="100.5">25V</text>
<text x="218.4" y="139.8">16V</text>
<text x="138.5" y="150">25V</text>
<text x="59.8" y="172.9">16V</text>
<text x="68.7" y="172.9">10V</text>
<text x="77.6" y="172.9">10V</text>
</g>
<text font-size=".4" fill="#840000" x="100.3" y="136.6">Mounting</text>
</svg>
